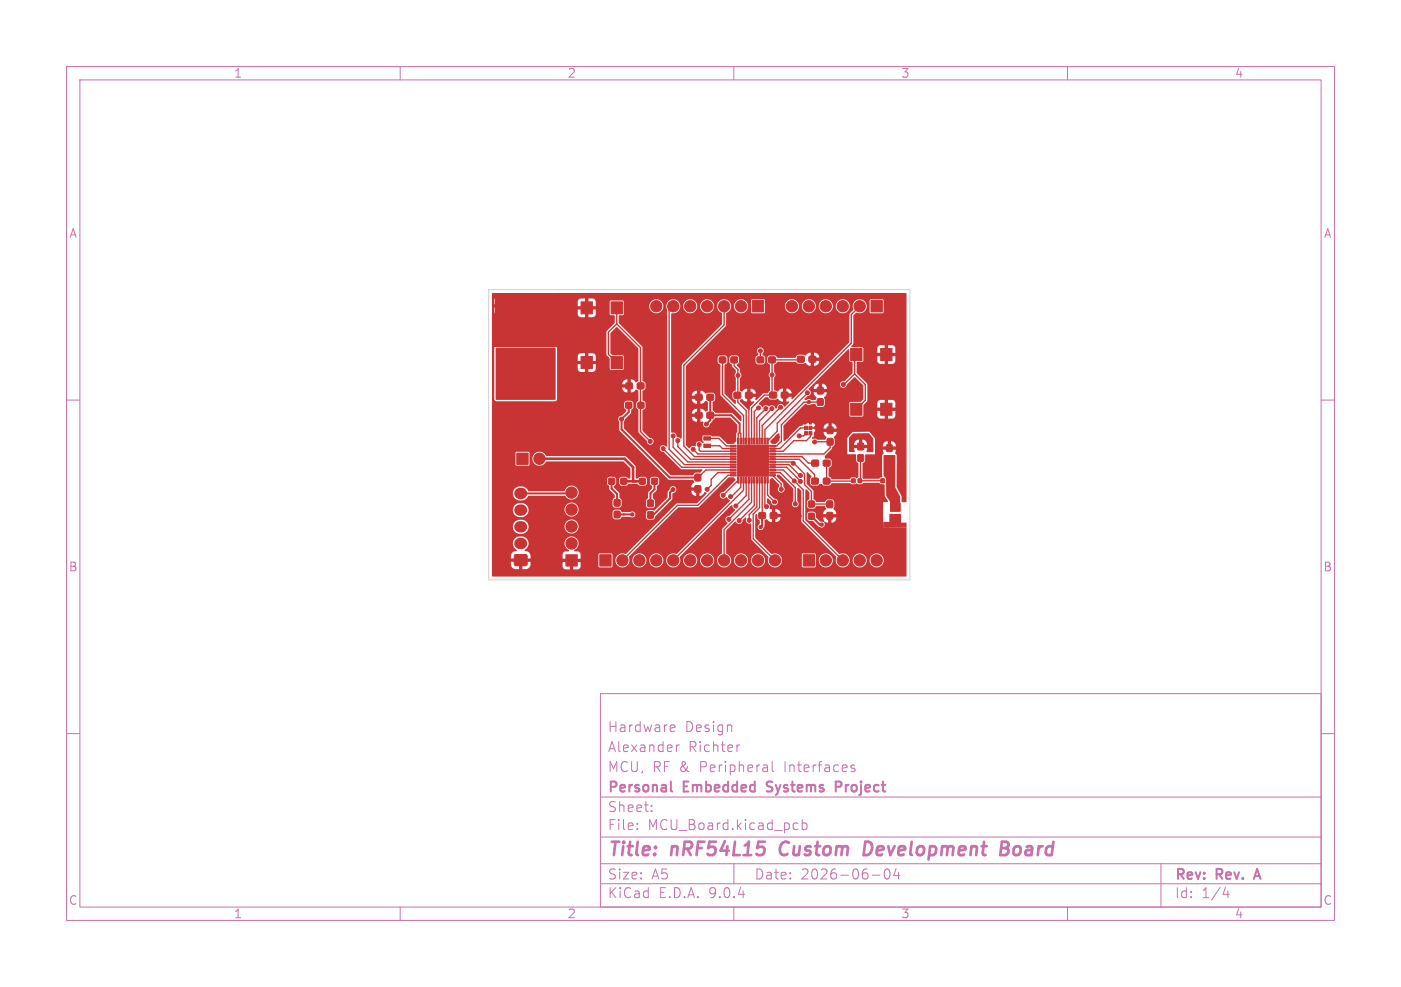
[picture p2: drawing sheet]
<svg xmlns="http://www.w3.org/2000/svg" width="210mm" height="148mm" viewBox="0 0 210 148" stroke-linecap="round" stroke-linejoin="round" font-family="sans-serif">
<g fill="none" stroke="#c872ab" stroke-width=".15">
<path d="M10 10h190v128h-190zM12 12h186v124h-186zM60 10v2M110 10v2M160 10v2M10 60h2M198 60h2M10 110h2M90 104h108v32h-108zM90 119.5h108M100.7 108.7l.4 .1 .1 .3-.7 .1M101.1 109.6l-.4 .1"/>
<path d="M101.4 111.7v1M101.8 111.7l-.3 .1-.1 .2M110.9 111.7l-.3 .1-.1 .2M115.8 114.2v1.3l.2 .2M127.6 115.1l.5 .2 .1 .2-.2 .2-.5-.1M127.6 114.8h.5M198 110h2M60 136v2M90 132.5h108M90 129.5h108M90 125.5h108M95.5 124.3v.1"/>
<path d="M95.5 123.5v.1M97.7 121.6v.1M97.7 120.8v.1M110 136v2M110 129.5v3M119.2 123.4l.4 .1M119.6 124.3l-.4 .1M120.3 123.5l.4-.1 .3 .3v.4l-.2 .2h-.5M120.3 122.9v1.5M130.8 131.2h1.1M132.7 130.5a1.02 1.02 0 0 0 .2 1.3h.1a.91 .91 0 0 0 .3-1.3M134.3 130.2l-.3 1.1h.9"/>
<path d="M134.7 130.8v1M160 136v2M174 129.5v6.5M183.7 133l-.4 1.1h1M184.1 133.6v1"/>
</g>
<path d="M100.6 117.2v1.3l.2 .2M114.9 118.6l.2 .1M115 117.3v.5M126 117.3l-.7-.1v1.5M126 117.9l-.7 .1M188.1 131.4h.7M188.4 130.3l-.5 1.5" fill="none" stroke="#c872ab" stroke-width=".3"/>
<path d="M117.2 126.5a1.27 1.27 0 0 0 0 1.6M130.5 126.3l-.8-.1-.2 2h.4l.5-.3M150.1 127.2h.6M150.2 126.2h.7a.49 .49 0 0 1 .3 .6 .49 .49 0 0 1-.5 .4l.3 .1a.58 .58 0 0 1-.3 .9h-.8z" fill="none" stroke="#c872ab" stroke-width=".4"/>
<g fill="#c83434" stroke="#c83434" stroke-width=".15">
<path d="M91.3 71.8h.8v.8h-.8z"/>
<path d="M93.1 71.8h.8v.8h-.8z"/>
<path d="M121.2 77h.8v.8h-.8z"/>
<path d="M121.2 75.2h.8v.8h-.8z"/>
<path d="M120.4 83.2h1.7v1.7h-1.7z"/>
<path d="M124 64.1h.8v.9h-.8z"/>
<path d="M124 65.8h.8v.9h-.8z"/>
<path d="M97.7 71.8h.8v.8h-.8z"/>
<path d="M95.9 71.8h.8v.8h-.8z"/>
<path d="M79.7 45h1.7v1.7h-1.7z"/>
<path d="M105.5 66.6h1v.5h-1z"/>
<path d="M105.5 65.5h1v.5h-1z"/>
<path d="M121.7 71.7h.9v.9h-.9z"/>
<path d="M123.5 71.7h.9v.9h-.9z"/>
<path d="M97.1 76.8h.8v.9h-.8z"/>
<path d="M97.1 75h.8v.9h-.8z"/>
<path d="M109.5 66.8h.8v.2h-.8z"/>
<path d="M109.5 67.2h.8v.2h-.8z"/>
<path d="M109.5 67.6h.8v.2h-.8z"/>
<path d="M109.5 68h.8v.2h-.8z"/>
<path d="M109.5 68.4h.8v.2h-.8z"/>
<path d="M109.5 68.8h.8v.2h-.8z"/>
<path d="M109.5 69.2h.8v.2h-.8z"/>
<path d="M109.5 69.6h.8v.2h-.8z"/>
<path d="M109.5 70h.8v.2h-.8z"/>
<path d="M109.5 70.4h.8v.2h-.8z"/>
<path d="M109.5 70.8h.8v.2h-.8z"/>
<path d="M109.5 71.2h.8v.2h-.8z"/>
<path d="M110.6 71.6h.2v.8h-.2z"/>
<path d="M111 71.6h.2v.8h-.2z"/>
<path d="M111.4 71.6h.2v.8h-.2z"/>
<path d="M111.8 71.6h.2v.8h-.2z"/>
<path d="M112.2 71.6h.2v.8h-.2z"/>
<path d="M112.6 71.6h.2v.8h-.2z"/>
<path d="M113 71.6h.2v.8h-.2z"/>
<path d="M113.4 71.6h.2v.8h-.2z"/>
<path d="M113.8 71.6h.2v.8h-.2z"/>
<path d="M114.2 71.6h.2v.8h-.2z"/>
<path d="M114.6 71.6h.2v.8h-.2z"/>
<path d="M115 71.6h.2v.8h-.2z"/>
<path d="M115.4 71.2h.8v.2h-.8z"/>
<path d="M115.4 70.8h.8v.2h-.8z"/>
<path d="M115.4 70.4h.8v.2h-.8z"/>
<path d="M115.4 70h.8v.2h-.8z"/>
<path d="M115.4 69.6h.8v.2h-.8z"/>
<path d="M115.4 69.2h.8v.2h-.8z"/>
<path d="M115.4 68.8h.8v.2h-.8z"/>
<path d="M115.4 68.4h.8v.2h-.8z"/>
<path d="M115.4 68h.8v.2h-.8z"/>
<path d="M115.4 67.6h.8v.2h-.8z"/>
<path d="M115.4 67.2h.8v.2h-.8z"/>
<path d="M115.4 66.8h.8v.2h-.8z"/>
<path d="M115 65.7h.2v.8h-.2z"/>
<path d="M114.6 65.7h.2v.8h-.2z"/>
<path d="M114.2 65.7h.2v.8h-.2z"/>
<path d="M113.8 65.7h.2v.8h-.2z"/>
<path d="M113.4 65.7h.2v.8h-.2z"/>
<path d="M113 65.7h.2v.8h-.2z"/>
<path d="M112.6 65.7h.2v.8h-.2z"/>
<path d="M112.2 65.7h.2v.8h-.2z"/>
<path d="M111.8 65.7h.2v.8h-.2z"/>
<path d="M111.4 65.7h.2v.8h-.2z"/>
<path d="M111 65.7h.2v.8h-.2z"/>
<path d="M110.6 65.7h.2v.8h-.2z"/>
<path d="M110.5 66.7h4.7v4.7h-4.7z"/>
<path d="M91.6 45.3h1.7v1.8h-1.7z"/>
<path d="M91.6 53.5h1.7v1.8h-1.7z"/>
<path d="M87.1 45.3h1.7v1.8h-1.7z"/>
<path d="M87.1 53.5h1.7v1.8h-1.7z"/>
<path d="M111.8 58.9h.9v.8h-.9z"/>
<path d="M110.1 58.9h.9v.8h-.9z"/>
<path d="M77.5 67.9h1.7v1.7h-1.7z"/>
<path d="M122.6 59.8h.8v1h-.8z"/>
<path d="M122.6 58.1h.8v.9h-.8z"/>
<path d="M112.8 45.1h1.7v1.7h-1.7z"/>
<path d="M95.6 57.5h.9v.8h-.9z"/>
<path d="M93.8 57.5h1v.8h-1z"/>
<path d="M130.6 45.1h1.7v1.7h-1.7z"/>
<path d="M77.7 48.9h2.1v2.1h-2.1z"/>
<path d="M89.9 83.2h1.7v1.7h-1.7z"/>
<path d="M127.5 60.5h1.7v1.8h-1.7z"/>
<path d="M127.5 52.3h1.7v1.8h-1.7z"/>
<path d="M132 60.5h1.7v1.8h-1.7z"/>
<path d="M132 52.3h1.7v1.8h-1.7z"/>
<path d="M117.1 58.8h1v.8h-1z"/>
<path d="M115.4 58.8h1v.8h-1z"/>
<path d="M128.6 66.5h.8v.9h-.8z"/>
<path d="M128.6 68.2h.8v1h-.8z"/>
<path d="M133.5 75.5h1.4v1.2h-1.4z"/>
<path d="M133.5 77.2h1.4v1.2h-1.4z"/>
<path d="M95.7 60.4h.8v.8h-.8z"/>
<path d="M93.8 60.4h.9v.8h-.9z"/>
<path d="M109.6 53.6h.9v.8h-.9z"/>
<path d="M107.8 53.6h1v.8h-1z"/>
<path d="M127.7 71.8h.5v.6h-.5z"/>
<path d="M128.6 71.8h.5v.6h-.5z"/>
<path d="M84.8 83.2h1.7v1.7h-1.7z"/>
<path d="M120.6 63.9h.5v.5h-.5z"/>
<path d="M120.6 64.7h.5v.5h-.5z"/>
<path d="M121.3 64.7h.4v.5h-.4z"/>
<path d="M121.3 63.9h.4v.5h-.4z"/>
<path d="M113.8 76.9h.9v.8h-.9z"/>
<path d="M115.5 76.9h.9v.8h-.9z"/>
<path d="M92.1 76.7h.8v.9h-.8z"/>
<path d="M92.1 74.9h.8v1h-.8z"/>
<path d="M74.6 56.7h1.7v1.7h-1.7z"/>
<path d="M74.6 45h1.7v1.7h-1.7z"/>
<path d="M132.9 66.7h.8v1h-.8z"/>
<path d="M132.9 68.5h.8v.9h-.8z"/>
<path d="M113.5 53.6h.9v.8h-.9z"/>
<path d="M115.3 53.6h.9v.8h-.9z"/>
<path d="M121.7 69h1v.9h-1z"/>
<path d="M123.5 69h.9v.9h-.9z"/>
<path d="M79.7 56.7h1.7v1.7h-1.7z"/>
<path d="M104.2 71.1h.8v1h-.8z"/>
<path d="M104.2 72.9h.8v.9h-.8z"/>
<path d="M106 61.9h.9v.8h-.9z"/>
<path d="M104.3 61.9h.9v.8h-.9z"/>
<path d="M106 59.2h.9v.8h-.9z"/>
<path d="M104.3 59.2h.9v.8h-.9z"/>
<path d="M121.3 53.5h.9v.8h-.9z"/>
<path d="M119.6 53.5h.9v.8h-.9z"/>
<path d="M77.2 83.2h1.8v1.6h-1.8z"/>
<path d="M132 71.8h.6v.6h-.6z"/>
<path d="M133 71.8h.5v.6h-.5z"/>
<path d="M124 75.2h.8v.9h-.8z"/>
<path d="M124 76.9h.8v.9h-.8z"/>
<circle cx="123.8" cy="84" r=".85"/>
<circle cx="126.3" cy="84" r=".85"/>
<circle cx="128.9" cy="84" r=".85"/>
<circle cx="131.4" cy="84" r=".85"/>
<circle cx="80.9" cy="68.8" r=".85"/>
<circle cx="111.1" cy="45.9" r=".85"/>
<circle cx="108.5" cy="45.9" r=".85"/>
<circle cx="106" cy="45.9" r=".85"/>
<circle cx="103.5" cy="45.9" r=".85"/>
<circle cx="100.9" cy="45.9" r=".85"/>
<circle cx="98.4" cy="45.9" r=".85"/>
<circle cx="128.9" cy="45.9" r=".85"/>
<circle cx="126.3" cy="45.9" r=".85"/>
<circle cx="123.8" cy="45.9" r=".85"/>
<circle cx="121.2" cy="45.9" r=".85"/>
<circle cx="118.7" cy="45.9" r=".85"/>
<circle cx="78.7" cy="53.5" r="1.15"/>
<circle cx="93.3" cy="84" r=".85"/>
<circle cx="95.8" cy="84" r=".85"/>
<circle cx="98.4" cy="84" r=".85"/>
<circle cx="100.9" cy="84" r=".85"/>
<circle cx="103.5" cy="84" r=".85"/>
<circle cx="106" cy="84" r=".85"/>
<circle cx="108.5" cy="84" r=".85"/>
<circle cx="111.1" cy="84" r=".85"/>
<circle cx="113.6" cy="84" r=".85"/>
<circle cx="116.2" cy="84" r=".85"/>
<circle cx="85.7" cy="81.5" r=".85"/>
<circle cx="85.7" cy="79" r=".85"/>
<circle cx="85.7" cy="76.4" r=".85"/>
<circle cx="85.7" cy="73.9" r=".85"/>
<circle cx="122.9" cy="63.3" r=".3"/>
<circle cx="119.8" cy="65.4" r=".3"/>
<circle cx="129" cy="65.6" r=".3"/>
<circle cx="101.9" cy="48.7" r=".3"/>
<circle cx="104.6" cy="51.4" r=".3"/>
<circle cx="124.7" cy="80" r=".3"/>
<circle cx="110.1" cy="78.9" r=".3"/>
<circle cx="119.8" cy="77.4" r=".3"/>
<circle cx="105" cy="78.8" r=".3"/>
<circle cx="106.7" cy="76.3" r=".3"/>
<circle cx="129" cy="64.1" r=".25"/>
<circle cx="125.8" cy="52.1" r=".3"/>
<circle cx="102.4" cy="51" r=".3"/>
<circle cx="116.5" cy="65.5" r=".3"/>
<circle cx="131.6" cy="66.9" r=".25"/>
<circle cx="120.3" cy="80.5" r=".3"/>
<circle cx="116" cy="79" r=".3"/>
<circle cx="122.5" cy="48.3" r=".3"/>
<circle cx="126.1" cy="66.9" r=".25"/>
<circle cx="121" cy="61.3" r=".3"/>
<circle cx="80.2" cy="84" r=".3"/>
<circle cx="127.7" cy="66.9" r=".3"/>
<circle cx="130.1" cy="48.3" r=".3"/>
<circle cx="116.2" cy="48.3" r=".3"/>
<circle cx="102.6" cy="75.1" r=".3"/>
<circle cx="106.9" cy="51.7" r=".3"/>
<circle cx="120" cy="48.3" r=".3"/>
<circle cx="126.5" cy="77.5" r=".3"/>
<circle cx="110.2" cy="51.6" r=".3"/>
<circle cx="99.6" cy="50.6" r=".3"/>
<circle cx="117.9" cy="65.4" r=".3"/>
<circle cx="125" cy="48.3" r=".3"/>
<circle cx="130.4" cy="66.9" r=".3"/>
<circle cx="84.1" cy="84" r=".3"/>
<circle cx="112.3" cy="60.4" r=".3"/>
<circle cx="121.2" cy="60.3" r=".25"/>
<circle cx="123.2" cy="78.7" r=".25"/>
<circle cx="105.9" cy="63.6" r=".3"/>
<circle cx="93.2" cy="62.8" r=".3"/>
<circle cx="114" cy="79" r=".25"/>
<circle cx="122.1" cy="66.3" r=".3"/>
<circle cx="115.7" cy="56.2" r=".3"/>
<circle cx="114" cy="52.6" r=".3"/>
<circle cx="110.6" cy="56.3" r=".3"/>
<circle cx="119.1" cy="72.1" r=".3"/>
<circle cx="97.5" cy="66.2" r=".3"/>
<circle cx="118.9" cy="69.5" r=".3"/>
<circle cx="126.4" cy="57.7" r=".3"/>
<circle cx="94.8" cy="77.1" r=".25"/>
<circle cx="114.9" cy="76" r=".3"/>
<circle cx="100.9" cy="73.4" r=".3"/>
<circle cx="116.1" cy="75.3" r=".3"/>
<circle cx="110.8" cy="78.1" r=".3"/>
<circle cx="106" cy="73.4" r=".3"/>
<circle cx="110.3" cy="75.9" r=".3"/>
<circle cx="109.2" cy="77.9" r=".3"/>
<circle cx="117" cy="61.1" r=".3"/>
<circle cx="114.8" cy="61.3" r=".3"/>
<circle cx="104.8" cy="66.7" r=".3"/>
<circle cx="119.2" cy="75.6" r=".3"/>
<circle cx="121" cy="58.9" r=".3"/>
<circle cx="103.9" cy="67.4" r=".3"/>
<circle cx="112.3" cy="78" r=".3"/>
<circle cx="101.6" cy="66.1" r=".3"/>
<circle cx="117.1" cy="73.4" r=".3"/>
<circle cx="109.5" cy="74.5" r=".3"/>
<circle cx="113.7" cy="61.2" r=".3"/>
<circle cx="115.7" cy="61.3" r=".3"/>
<circle cx="120" cy="72.2" r=".3"/>
<circle cx="120" cy="71.3" r=".3"/>
<circle cx="108.4" cy="74.3" r=".3"/>
<circle cx="99.4" cy="67.3" r=".3"/>
<circle cx="100.9" cy="65.4" r=".3"/>
</g>
<path d="M77.9 79h.3M77.9 76.5h.3M77.9 74h.3M77.9 81.5h.3" fill="none" stroke="#c83434" stroke-width="1.7"/>
<g fill="none" stroke="#c83434" stroke-width=".2">
<path d="M78.3 58.6h.1M92.4 48.6l-1.2 1.2v3.3l1.2 1.3M92.4 48.6l3.6 3.5v12.6l1.5 1.5M92.4 46.2v2.4M100.9 45.9l-.6 .6v20.9l2.3 2.3h7.3M108.3 55h.1M108.4 54l-.1 5.1 3.2 3.2v3.8M108.5 45.9v2.8l-6 6.1v12.1l1.6 1.6h5.8M110.1 54v.9l.5 .5v4.9l1.3 1.3v4.5M112.7 59.3h-.4v9.2l.6 .6 .6-.6h6.7l1 .9h.5M114 52.6v1.4M115.7 59.2h.1"/>
<path d="M115.7 59.2h-1.1l-1.9 2v4.9M115.7 54.5v4.6l.2 .1M115.8 59.1l-.1 .1M120.1 54h-4.4l.3 .2M121 58.9l-4.5 4.6v1.2l-1.4 1.4M128.1 56.1l-1.7 1.6M128.1 56.1l1.6 1.6v2.3l-1.3 1.4M128.4 53.2l-.3 .2v2.7M128.9 45.9l-1.3 1.3v4.3l-12.9 12.9v1.7M99.4 67.3l2.8 2.8h7.7M100.9 65.3v1.8l2.2 2.2h6.8M101.6 66.1v.9l1.9 1.9h6.4"/>
<path d="M103.9 67.4l.7 .7h5.3M104.8 66.7v.8l.2 .2h4.9M105.6 65.7h2.2l1.1 1.2h1M105.6 66.8h2.3l.4 .5h1.6M109.9 70.5h-4.1l-1.1 1.1M109.9 70.9h-2.3l-1 1v.9l-.6 .6M109.9 71.3h-.8l-4.5 4.5h-3l-8.3 8.2M110.7 66.1v-1l.2-.2 .2 .1v1.1M110.7 72l-2.3 2.3M111.1 72v1.1l-1.5 1.4h-.1M111.5 72v1.5l-10.6 10.5M111.9 72v2.3l-1.6 1.6"/>
<path d="M112.3 72v2.9l-3.1 3M112.7 72v3.3l-4.2 4.1v4.6M113.1 72v3.8l-2.3 2.3M113.5 72v4l-1.2 1.2v.8M113.7 61.2l-.6 .5v4.4M113.9 72v4.1l-1 1v3.7l3.3 3.2M114.3 72v5.3M114.3 77.3h-.1M114.7 72v3.7l.2 .3M114.8 61.3l-1.3 1.3v3.5M115.1 72v2.2l1 1.1M115.7 61.3l-1.8 1.8v3"/>
<path d="M115.8 70.5h1.6l3 3v4.6l5.9 5.9M115.8 69.3h3l1.8 1.8v1.6l1 1v1.9h2.8M115.8 70.9h1.2l2.2 2.2v2.3l.2 .2h-.2M115.8 69.7h2.5l1.7 1.6M115.8 68.9h4l2.3 2.3-.1 .6M115.8 71.3l1.3 1.3v.8M115.8 70.1h2.1l2.1 2.1M117 61.1l-2.7 2.7v2.3M120.8 64.2h-.8l-3.1 3.1h-1.1M120.8 65l-.4 .4h-.6M121.5 65v.5l-.6 .6h-1.9l-1.6 1.6h-1.6M122.1 66.3l2.3-.1v1l-.9 .9h-7.7"/>
<path d="M122.9 63.3l-.9 .9h-.5M123 60.3h-2.5l-3.4 3.4v2.5l-.7 .7h-.6M123.4 69.4v.1M123.9 69.5v2.6M124.1 72.1h3.7M129 68.7v3.4h3.2M133.2 68.8l.1 .1M133.3 69.1l.1 .1"/>
</g>
<path d="M87.9 46.2v.3" fill="none" stroke="#c83434" stroke-width=".6"/>
<path d="M106.5 59.6v3.4l-.6 .6M85.7 73.9l-.1 .1h-7.5M91.7 72.1v1.1l.8 .9v1.3M93.5 77.1h.1M94.2 60.8v1l-1 1v1.6l7.2 7.2h4.2M94.8 77.1h-2.3M98.1 72.2v1.2l-.6 .6v1.5M100.9 73.4l-.5 .5v.8l-2.5 2.5h-.4M106.5 62.3h3.1l1.3 1.2v1.4M114.2 77.3v1.5l-.2 .2M121.6 77.4l1.3 1.3h.3" fill="none" stroke="#c83434" stroke-width=".3"/>
<path d="M80.9 68.8h12.7l1.3 1.3v2.1M93.5 72.2h2.8" fill="none" stroke="#c83434" stroke-width=".4"/>
<g fill="#c83434">
<path d="M73.8 44l.5-.1v.7l-.2 .4v.6h.2v.5h-.2v.7l.2 .3v4.8h.1l-.2 .1-.1 .3v7.5l.1 .3 9 .1 .2-.2 .1-.2v-1.6h9.8a.73 .73 0 0 0 .7 .6v-.7l-10.5 .1v-.6h10.5v-.7l-.5 .1-.2 .6h-9.8v-2.3h3.1l.1 .3 .3 .2h1.9l.3-.2 .1-.3v-.7h-1.1v1.2h-.5v-1.2h-1.1v.7h-3.1v-1.9h3.1v.7h2.7v-.7l-.3-.4h-.8v1.1h-.5v-1.1h-.8l-.3 .4h-3.1v-1.2l-.3-.3h.1v-2.1h7.6v3.4l.5 .6v1.5l.2 .2h1.7l.2-.2-.1-2h-1.6l-.3-.3v-3l1-.9 3.2 3.2v4.9a.34 .34 0 0 1-.4 .1 .34 .34 0 0 1-.2-.3l-.6-.1v1.9h.4l.3-.2a.28 .28 0 0 1 .3-.2 .28 .28 0 0 1 .2 .2v1.4l-.3 .4v.7l.3 .4v3.3l1.3 1.3a.52 .52 0 0 0 .5 .6 .52 .52 0 0 0 .5-.6 .52 .52 0 0 0-.6-.4l-1.1-1.2v-2.9l.3-.3 .2-.2-.1-.8-.4-.3v-1.3l.3-.3 .2-.2-.1-.8-.4-.3v-5l-3.6-3.7 .1-1.1h.6l.1-.2v-1.3h3.8a1.06 1.06 0 0 0 1.5 1.1 1.06 1.06 0 0 0 .3-1.7 1.06 1.06 0 0 0-1.7 .4l-.1 .2h-3.8v-.6l-.1-.1h-1.9l-.1 .1v1.9l.1 .2h.6v1.1l-1.2 1.4h-7.6v-2.7h3.3l.1 .3 .3 .2h1.9l.3-.2 .1-.3v-.7h-1.1v1.2h-.5v-1.2h-1.1v.7h-3.3v-1.9h3.3v.7h2.7v-.7l-.1-.3-.3-.1h-.7v1.1h-.5v-1.1h-.8l-.3 .4h-3.3v-1.3h52.5l.1 31.3-.1 .1-.6-.1-.1-.8-.7-1.4v-4.6l-.2-.5 .1-.5h-2l.2 .6-.3 .4v3.1l-.4 .3h-2.4l-.1-.2v-2.1l.4-.4v-.9l1.5-.1v-1.3h1.1v.1h2v-.1a.73 .73 0 0 0-.7-.6v.7h-.5v-.7l-.5 .1-.3 .5h-1.1v-1.1l-.9-1-2.5 .1-.8 .9v2.4l1.3 .1v.9l.4 .4v2l-.3 .2-.7-.1-.4 .2h-2.6l-.5-.4v-1.2l.4-.3 .1-.8-.3-.3h-.7l-.1-.4 1.1-1.1a.57 .57 0 0 1 .4-.5v-.9a.36 .36 0 0 1 .2-.6l.1-.5h-1.9v.3l.2 .3a.3 .3 0 0 1 .2 .3 .3 .3 0 0 1-.3 .2h-1.1l-.3-.1h-.4v-.2l.2-.1v-.6l.2-.4-.2-.3 3.4 .1a.73 .73 0 0 0-.7-.8v.8h-.5v-.8l-.5 .1-.2 .6h-1.5l.2-.4-.1-.2-.3-.2h-.1l-.1 .3h-.3l-.1-.3-.4 .3h-.5v.2h-.5l-2.2 2.2h-.1v-2.3l3.1-3.2h.3a.52 .52 0 0 0 .7 0h.6l.2 .3 .2 .1h.7l.2-.1 .1-.2v-.8a.36 .36 0 0 1 .2-.6l.1-.5h-1.9v.4l.3 .3a.3 .3 0 0 1 .1 .3 .3 .3 0 0 1-.2 .2h-.6a.55 .55 0 0 0-.7 0h-.3v-.1l.4-.5a.58 .58 0 0 0 .5-.4 .58 .58 0 0 0-.3-.7l.1-.1h.7v.1h1.9v-.1a.73 .73 0 0 0-.7-.7v.8h-.5v-.8l-.4 .2-.3 .5h-.7l5.9-5.8 .1 1.7 .5 .3v1.5l-1.3 1.3a.52 .52 0 0 0-.6 .4 .52 .52 0 0 0 .5 .6 .52 .52 0 0 0 .5-.5l1.3-1.1 1.2 1.2v2.1l-.4 .4h-1.5l-.2 .1 .1 2 1.8 .1 .2-.2h2.1l.2 .3 .3 .2h1.8l.4-.3v-.9h-1.1v1.2h-.5v-1.2h-1.1v.7h-2.1v-1.5l.3-.4h1.8v.7h2.7v-.7l-.1-.3-.3-.1h-.7v1.1h-.5v-1.1h-.8l-.3 .4h-1.8l.3-.3v-2.5l-1.6-1.7 .1-1.6h.7l.2-.2h2.1l.2 .3 .2 .2h1.9l.3-.2 .1-.2v-.8h-1.1v1.2h-.5v-1.2h-1.1v.7h-2.1v-1.9h2.1v.7h2.7v-.7l-.2-.4h-.9v1.1h-.5v-1.1h-.8l-.3 .4h-2.1l-.2-.1-1.5-.1-.1-.1 .3-.4v-4.1l.5-.5a1.06 1.06 0 0 0 1.4-.4 1.06 1.06 0 0 0-.3-1.4h.9v1.7l.1 .2h1.8l.1-.1 .1-1.8-.2-.2h-1.8l-.1 .2-1-.1a1.07 1.07 0 0 0-1.3 .2 1.07 1.07 0 0 0-.2 1.2l-.6 .7v4.3l-8.5 8.4h-.2l.1-.3h-.8v.7h.3l.1 .2-.6 .6-.2-.1a.55 .55 0 0 0-.7-.3 .55 .55 0 0 0-.4 .6l-.1 .1-.1-.2a.59 .59 0 0 0-1-.1l-.1-.1a.6 .6 0 0 0-.8 .1l-.5-.4-.1-.1 1-.9h.4l.4 .3h.7a.36 .36 0 0 1 .7 .2l.5 .1v-1.2h1.3a.73 .73 0 0 0-.8-.7v.7h-.5v-.7h-.4l-.3 .2a.47 .47 0 0 1-.7-.1l.1-1.8a.56 .56 0 0 0-.1-.8l.1-1.1 .4-.4h2.8l.4 .2h.7a.34 .34 0 0 1 .4-.1 .34 .34 0 0 1 .2 .3l.3 .1h.7a.73 .73 0 0 0 .8-.7h-.8v.7h-.6h.1v-1.2h1.3a.73 .73 0 0 0-.8-.7v.7h-.5v-.7l-.3 .1-.4 .3-.4-.1h-.7l-.3 .1-.2 .4h-2.7l-.4-.4h-.9l-.2 .3v.7l.1 .2 .3 .2v1.1a.57 .57 0 0 0 0 .9v1.9l-.3 .3-.7 .1-1 1-.2-.1 .1-.4h-.8v.7h.4l.2 .1-.7 .7-.1 .5h-.2l-1.2-1.3a.26 .26 0 0 1 .2-.3 .26 .26 0 0 1 .3 .1l.2 .2h.4v-1.2h1.3a.73 .73 0 0 0-.8-.7v.7h-.5v-.7l-.4 .1-.4 .3-.3-.1v-1.9a.57 .57 0 0 0 0-.9v-.5l-.5-.5 .4-.5v-.6h2.5v.6l.1 .2 .2 .1h.7l.4-.2v-.7l-.1-.3-.3-.1v-.3a.52 .52 0 0 0 0-.8 .52 .52 0 0 0-.8 .1 .52 .52 0 0 0 .2 .8v.1l-.3 .2-.1 .3h-2.5l-.1-.3-.3-.1h-.7l-.2 .1-.2 .2v.7l.2 .2a.47 .47 0 0 1 .3 .5l.5 .6v.3a.59 .59 0 0 0 0 .8v1.8l-.4 .2-.1 .3v.7l.5 .3v.5l-.1 .1-1.6-1.6v-4.2l.4-.5v-.8l-.4-.2h-.7l-.2 .1-.1 .2v.7l.4 .4v4.6l3.1 3.1v.7l-1.4-1.2h-2.4l-.5-.3v-1.3l.4-.4v-.7l-.2-.3h-.9l-.3 .1-.4-.3-.4-.1v1.9a.77 .77 0 0 0 .7-.4l.4 .2v1.3a.33 .33 0 0 1-.3 .1 .33 .33 0 0 1-.3-.3l-.5-.1v1.9h.3a.29 .29 0 0 1 .1 .5 .52 .52 0 0 0 .6 .4 .52 .52 0 0 0 .4-.5l.3-.4 .1-.2 .5-.4h2.2l1 1.1v1l-.1 .3-.1 1.2-.4 .4h-.8l-1.2-1.1-1.1-.1-.3-.1-1.1 .1-.1 .3 .1 .5a.14 .14 0 0 1 0 .2 .14 .14 0 0 1-.2 0 .55 .55 0 0 0-.7-.1 .55 .55 0 0 0-.2 .6h-.2a.63 .63 0 0 0-.8 .3l-.5-.5v-4.1h.9l.3 .5 .5 .1v-.7l-1.7 .1v-.6h1.7v-.7a.73 .73 0 0 0-.8 .7h-.9v-2.1h.9l.3 .5 .5 .1v-.7l-1.7 .1v-.6h1.7v-.7a.73 .73 0 0 0-.8 .7h-.9v-4.4l6-6 .1-1.9a1.14 1.14 0 0 0 .7-1.2h.4v.2a1.05 1.05 0 0 0 1.6 .8 1.05 1.05 0 0 0 .1-1.7h.9v1.7l.2 .2h1.8l.1-.2v-1h3a1.06 1.06 0 0 0 1 1.2 1.06 1.06 0 0 0 1.1-1.2h.4v.2a1.06 1.06 0 0 0 1.1 1 1.06 1.06 0 0 0 1-1.2h.4v.2a1.06 1.06 0 0 0 1.2 1 1.06 1.06 0 0 0 .9-1.2h.5v.2a1.06 1.06 0 0 0 1.6 .8 1.06 1.06 0 0 0 0-1.8 1.06 1.06 0 0 0-1.6 .8h-.5v-.2a1.06 1.06 0 0 0-1.1-.7 1.06 1.06 0 0 0-1 .9h-.4v-.2a1.06 1.06 0 0 0-1.2-.7 1.06 1.06 0 0 0-.9 .9h-.4l-.1-.2a1.06 1.06 0 0 0-1.1-.7 1.06 1.06 0 0 0-.9 .9h-3v-.7l-.2-.2h-1.7l-.2 .2h-.9a1.05 1.05 0 0 0-1.7 .7h-.4v-.2a1.06 1.06 0 0 0-1.8-.4 1.06 1.06 0 0 0 .4 1.8v1.6l-6 6.1v11l-.1 .1-.7-.4a.6 .6 0 0 0-.8-.6v-17.7l.1-.1a1.05 1.05 0 0 0 1.3-1.2h.4v.2a1.06 1.06 0 0 0 1.2 1 1.06 1.06 0 0 0 .9-1.2h.5v.2a1.06 1.06 0 0 0 1.6 .8 1.06 1.06 0 0 0 0-1.8 1.06 1.06 0 0 0-1.6 .8h-.5v-.2a1.06 1.06 0 0 0-1.1-.7 1.06 1.06 0 0 0-1 .9h-.4l-.1-.2a1.06 1.06 0 0 0-1.4-.6 1.06 1.06 0 0 0-.5 1.4v20.5l-.1 .1a.53 .53 0 0 0-1 .1 .53 .53 0 0 0 .6 .7l2.6 2.6h3.1l.1 .2-.3 .3h-.8l-.4 .4-3.3-.1-7-7v-1l.2-.4 .8-.8 .1-.5 .3-.4v-.7l-.2-.3h-.8l-.3 .2v.8l.3 .5-.7 .7a.53 .53 0 0 0-.5 .4 .53 .53 0 0 0 .1 .5l.1 1.4 7.3 7.3 3.7 .1 .2 .3-.4 .4-.1 .4h.9l.1 .2 .2 .1 .1 1a.88 .88 0 0 0 .7-.6l.3 .1v.1l-1.4 1.5h-3.1l-7.6 7.6a1.06 1.06 0 0 0-1.5 .6 1.06 1.06 0 0 0 .9 1.4 1.06 1.06 0 0 0 1.1-1.2h.5v.2a1.06 1.06 0 0 0 1.1 1 1.06 1.06 0 0 0 1-1.2h.4v.2a1.06 1.06 0 0 0 1.6 .8 1.06 1.06 0 0 0 0-1.8 1.06 1.06 0 0 0-1.6 .8h-.4l-.1-.2a1.06 1.06 0 0 0-1.1-.7 1.06 1.06 0 0 0-.9 .9h-.5v-.4l7.3-7.4h3.1l4.5-4.5h.8l.3 .3-.1 .1-1.7 1.8a.51 .51 0 0 0-.5 .7 .51 .51 0 0 0 .9 0l.5 .5v.2l-8 7.9a1.05 1.05 0 0 0-1.5 .7 1.05 1.05 0 0 0 .9 1.3 1.05 1.05 0 0 0 1.2-1.2h.4v.2a1.06 1.06 0 0 0 1.2 1 1.06 1.06 0 0 0 .9-1.2h.5v.2a1.06 1.06 0 0 0 1.6 .8 1.06 1.06 0 0 0 0-1.8 1.06 1.06 0 0 0-1.6 .8h-.5v-.2a1.06 1.06 0 0 0-1.1-.7 1.06 1.06 0 0 0-1 .9h-.4l-.1-.4 7.8-7.7 .5 .7-.9 .9a.56 .56 0 0 0-.5 .4 .56 .56 0 0 0 .3 .6l-.9 1v3.6a1.06 1.06 0 0 0-.7 1.3 1.06 1.06 0 0 0 1.2 .8 1.06 1.06 0 0 0 .9-1.2h.4v.2a1.06 1.06 0 0 0 1.2 1 1.06 1.06 0 0 0 .9-1.2h.5v.2a1.06 1.06 0 0 0 1.6 .8 1.06 1.06 0 0 0 0-1.8 1.06 1.06 0 0 0-1.6 .8h-.5v-.2a1.06 1.06 0 0 0-1.1-.7 1.06 1.06 0 0 0-1 .9h-.4l-.2-.5-.6-.5v-3.3l1.3-1.3h.2a.53 .53 0 0 0 .7 .2 .53 .53 0 0 0 .3-.5l.4-.4 .2 .1a.58 .58 0 0 0 0 .7 .58 .58 0 0 0 .7 .1v2.4l2.6 2.6a1.06 1.06 0 0 0 .4 1.4 1.06 1.06 0 0 0 1.4-.3 1.06 1.06 0 0 0-.2-1.4h3.4v1.7l.2 .2h1.8l.1-.2v-1h.4a1.06 1.06 0 0 0 1.5 1.1 1.06 1.06 0 0 0 .3-1.7 1.06 1.06 0 0 0-1.7 .4l-.1 .2h-.4v-.7l-.2-.2h-1.7l-.2 .2h-3.4l-.5-.2-.7 .1-2.4-2.5v-3.4a.14 .14 0 0 1 .2-.1 .14 .14 0 0 1 .1 .1l.1 .6 .3 .3v.4a.48 .48 0 0 0-.3 .7 .48 .48 0 0 0 .8 .1l.2-.4v-.9l.3-.1 .6 .4h.8a.73 .73 0 0 0 .7-.7h-.8v.7h-.6h.1v-1.2l1.3-.1a.73 .73 0 0 0-.8-.7v.8h-.5v-.8h-.3v-.1a.66 .66 0 0 0-.4-.8v-.7l.6 .5a.52 .52 0 0 0 .6 .6 .52 .52 0 0 0 .4-.6 .52 .52 0 0 0-.6-.5l-.6-.6v-2.2l.3-.2h.1l1 1v.2a.53 .53 0 0 0-.1 .8 .53 .53 0 0 0 .8 0 .53 .53 0 0 0-.1-.8v-.4l-.9-1v-.3h.4l2 2v2a.52 .52 0 0 0 0 .8 .52 .52 0 0 0 .8-.1 .52 .52 0 0 0-.2-.8v-1.8l.1-.1 .5 .4v4.6l5.3 5.4a1.05 1.05 0 0 0 .8 1.5 1.05 1.05 0 0 0 1.2-1.2h.4v.2a1.06 1.06 0 0 0 1.2 1 1.06 1.06 0 0 0 .9-1.2h.5v.2a1.06 1.06 0 0 0 1.6 .8 1.06 1.06 0 0 0 0-1.8 1.06 1.06 0 0 0-1.6 .8h-.5v-.2a1.06 1.06 0 0 0-1.1-.7 1.06 1.06 0 0 0-1 .9h-.4l-.1-.2a1.18 1.18 0 0 0-1.5-.7l-5.1-5v-.9h.3v.6l.1 .3 .2 .1h.5l.9 .8a.55 .55 0 0 0 .7 .1 .55 .55 0 0 0 .2-.7l1 .1a.73 .73 0 0 0 .8-.8h-.8v.8h-.5v-.8h-.7l.2 .6h-.6l-.7-.6v-.5l-.2-.3-.8-.1-.2 .1-.1 .3h-.3v-3.7h.2l.4 .4v1l-.3 .5v.6l.1 .2 .2 .2h.7l.4-.4h1.2l.1 .1a.33 .33 0 0 1 .1 .3 .33 .33 0 0 1-.2 .3l-.2 .5h2l-.1-.4-.4-.3 .2-.4-.1-.9-.3-.2h-.6l-.5 .4h-1.2l-.4-.4-.1-1.3-1-1.1v-1.7h.2l.6 .6-.3 .4v.7l.2 .2 .2 .1h.7l.4-.2h.3l.3 .2h.8l.4-.4h2.7l.3 .2h.5a.33 .33 0 0 1 .5 0h.4l.3-.2h2.4l.3 .2 .5 .1v1.7l.5 .8-.1 .1h-.6v3.7l3.4 .1v-.7h.1l-.1 8h-62l-.1-3.1h2.9v.4h1.1v.5h-1.1a.91 .91 0 0 0 .2 1 .91 .91 0 0 0 1 .1v-.9h.5v.9h.5a.83 .83 0 0 0 .7-1.1h-1v-.5h1v-.6h4.8v.7h.9v.5h-.9v.7l.2 .2 .2 .2h.7v-.9h.5v.9h.7l.4-.3v-.8h-.9v-.5h.9v-.6h2.7l.1 1.8 1.8 .1 .2-.1v-1.8l-.1-.2h-1.8l-.2 .2h-2.7l-.2-.5h-.7v-.2a1.06 1.06 0 0 0 .4-1.7 1.06 1.06 0 0 0-1.7 .1 1.06 1.06 0 0 0 .5 1.6l-.1 .2h-.6l-.3 .4h-4.8a.98 .98 0 0 0-.9-.5l.1-.2a1.11 1.11 0 0 0 .4-1.4 1.11 1.11 0 0 0-1.5-.5 1.08 1.08 0 0 0-.7 .9 1.08 1.08 0 0 0 .6 1.1l-.1 .1a.85 .85 0 0 0-.8 .7h-2.9v-4.4h3.2v.2a1.18 1.18 0 0 0 1.3 1 1.18 1.18 0 0 0 1-1.2h5.4a1.06 1.06 0 0 0 1.4 1 1.06 1.06 0 0 0 .4-1.7 1.06 1.06 0 0 0-1.7 .4l-.1 .3h-5.4a1.05 1.05 0 0 0-.9-1 1.12 1.12 0 0 0-1.4 1h-3.2v-2.5h3.2v.2a1.06 1.06 0 0 0 .9 .9 1.1 1.1 0 0 0 1.4-1.2h5.4v.2a1.05 1.05 0 0 0 .9 1 1.05 1.05 0 0 0 1.2-.7h5.1l.1 .8 .3 .3 .7-.1 .4-.3h1.2a.45 .45 0 0 0 .6 0 .45 .45 0 0 0 0-.6h1.7v.7l.1 .2 .3 .1h.7l.3-.5 2.5-2.5 .1-1 .5-.2h2.3a.73 .73 0 0 0 .8 .7v-.8h-.8v.1h-2.3a.52 .52 0 0 0-.3-.8 .52 .52 0 0 0-.7 .6l-.2 .3v.8l-2 1.9h-.9l-.3 .1-.1 .3h-1.7a.49 .49 0 0 0-.6-.1h-1.2l-.4-.3-.7-.1-.3 .1-.1 .3h-5.1a1.05 1.05 0 0 0-.8-1.4 1.05 1.05 0 0 0-1.3 .9h-5.4v-.1a1.21 1.21 0 0 0-1.2-.8 1.21 1.21 0 0 0-1.1 1h-3.2v-2.5h3.2v.2a1.06 1.06 0 0 0 .9 .9 1.12 1.12 0 0 0 1.3-.6l.2-.1h5.4a1.07 1.07 0 0 0 1.4 .6 1.07 1.07 0 0 0 .5-1.6 1.07 1.07 0 0 0-1.6-.2l-.4 .5h-5.5a1.07 1.07 0 0 0-.8-.7 1.12 1.12 0 0 0-1.4 1h-3.2v-2h17.3v.6l.3 .4v.5l.8 .8v.5l-.3 .3v.7l.1 .3 .3 .1h.6l.2-.1 .2-.2v-.7h3.6v.7l.1 .3 .3 .1h.7l.3-.4v-.7l-.3-.4v-.6a1.1 1.1 0 0 0 .6-1.2l.3-.4v-.8l-.4-.2h-.7l-.3 .4v.6l.4 .4v.3l-.6 .6-.1 .9-.3 .4h-3.6l-.1-.2-.3-.3v-.7l-.8-.8v-.2l.4-.4v-.6l-.2-.3-.2-.1h-.8l-.2 .4h-17.3v-4h3.6v1.8l.1 .1h1.8l.2-.1v-1h.4a1.1 1.1 0 0 0 .9 1.1 1.1 1.1 0 0 0 1.2-.6h11.5l1.1 1.1v1.4l-.3 .1-.4-.3h-.8l-.2 .4v.6l.1 .2 .3 .1h.6l.4-.2h1.4l.4 .2h.6l.3-.1 .1-.2v-.6l-.3-.4h-.7l-.4 .3-.3-.1v-1.8l-1.5-1.5h-12a1.07 1.07 0 0 0-1.1-.6 1.07 1.07 0 0 0-.9 .9h-.4v-.8l-.2-.2h-1.8l-.1 .2h-3.6z"/>
<path d="M135.6 78.4h.2z"/>
<path d="M127.8 65h2.5l.6 .8v1.9l-.1 .1h-.9l.1-.6h-2l.1 .5v.1h-.8v-1.2l2.7 .1a.73 .73 0 0 0-.7-.8v.8h-.5v-.8a.73 .73 0 0 0-.8 .7h-.7v-1z"/>
<path d="M116.6 65l.2 .1v1l-.5 .5h-.6l-.3-.3 .1-.2z"/>
<path d="M132.5 68.3h1.7v4.8l.7 1.4v2.2l-1.5-.1v-1.4l-.6-.9v-2.5l-.4-.5z"/>
<path d="M74.3 52.2l8.9-.1 .1 7.8h-8.9z"/>
<path d="M133.3 77.1h1.7l.1 1.3h.7v.7l-3.4-.1 .1-.7h.8z"/>
<path d="M74.3 43.9h9v8h-9z"/>
</g>
<path d="M73.2 43.4h63.2v43.6h-63.2z" fill="none" stroke="#d0d2cd" stroke-width=".15"/>
<g font-size="2.8" fill="#c872ab">
<text x="91" y="128.9">Title:</text>
<text x="100.7" y="128.9">nRF54L15</text>
<text x="117.8" y="128.9">Custom</text>
<text x="131.1" y="128.9">Development</text>
<text x="152.4" y="128.9">Board</text>
</g>
<g font-size="2.1" fill="#c872ab">
<text x="91" y="113">Alexander</text>
<text x="91" y="110">Hardware</text>
<text x="102.7" y="110">Design</text>
<text x="103.2" y="113">Richter</text>
<text x="91" y="119.2">Personal</text>
<text x="91" y="116">MCU, RF &amp;</text>
<text x="102.5" y="119.2">Embedded</text>
<text x="105" y="116">Peripheral</text>
<text x="115.6" y="119.2">Systems</text>
<text x="117.8" y="116">Interfaces</text>
<text x="126.5" y="119.2">Project</text>
<text x="91" y="124.7">File:</text>
<text x="91" y="122">Sheet:</text>
<text x="97.1" y="124.7">MCU_Board.kicad_pcb</text>
<text x="91" y="134.9">KiCad</text>
<text x="91" y="132.1">Size:</text>
<text x="97.7" y="132.1">A5</text>
<text x="98.7" y="134.9">E.D.A.</text>
<text x="106.3" y="134.9">9.0.4</text>
<text x="113" y="132.1">Date:</text>
<text x="120" y="132.1">2026-06-04</text>
<text x="176" y="132.3">Rev:</text>
<text x="176" y="134.9">Id:</text>
<text x="180.1" y="134.9">1/4</text>
<text x="182.4" y="132.3">Rev.</text>
<text x="188.8" y="132.3">A</text>
</g>
<g font-size="1.8" fill="#c872ab">
<text x="35" y="11.9">1</text>
<text x="85" y="11.9">2</text>
<text x="135" y="11.9">3</text>
<text x="185" y="11.9">4</text>
<text x="10.3" y="35.9">A</text>
<text x="198.4" y="35.9">A</text>
<text x="10.2" y="85.9">B</text>
<text x="198.3" y="85.9">B</text>
<text x="10.2" y="135.9">C</text>
<text x="35" y="137.9">1</text>
<text x="85" y="137.9">2</text>
<text x="135" y="137.9">3</text>
<text x="185" y="137.9">4</text>
<text x="198.3" y="135.9">C</text>
</g>
</svg>
